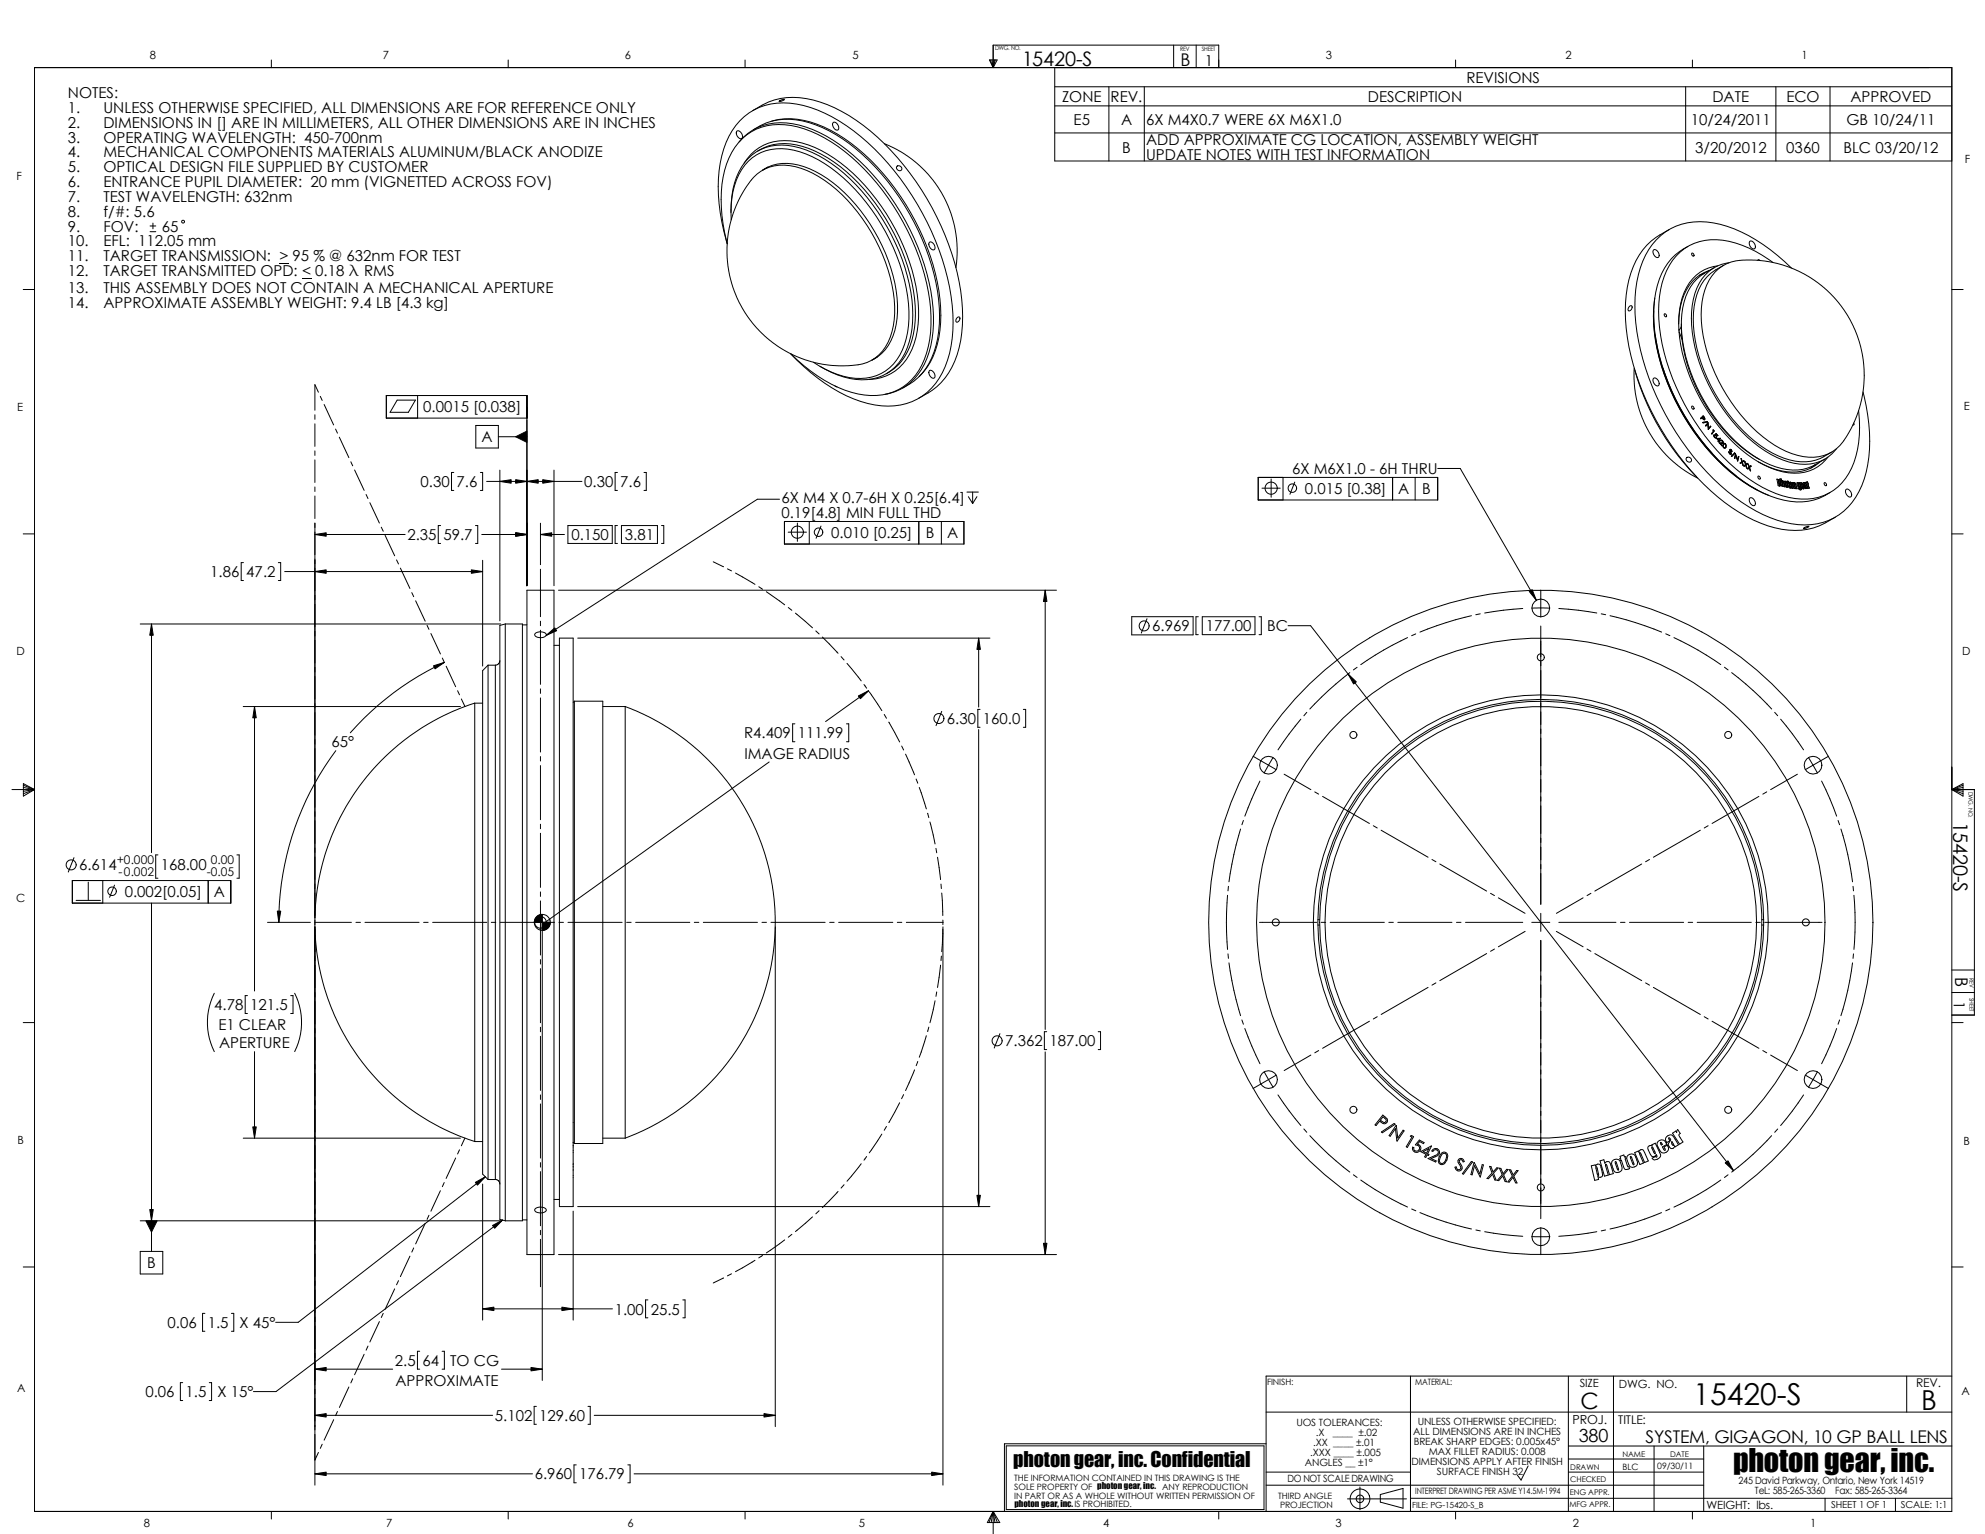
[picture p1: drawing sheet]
<svg xmlns="http://www.w3.org/2000/svg" width="559mm" height="432mm" viewBox="0 0 559 432" stroke-linecap="round" stroke-linejoin="round" font-family="sans-serif">
<g fill="none" stroke="#000" stroke-width=".28">
<path d="M9.7 19h539.8v406.5h-539.8zM76.4 16.9v2.2M143.1 16.9v2.2M209.7 16.9v2.2M278.5 16.9h2.2l-1.1 2.1zM278.7 16.9l.9 2.1M279.2 16.9l.4 2.1M279.6 19v-6.3h63.5v6.4M279.9 16.9l-.3 2.1M280.2 16.9l-.6 2.1M296.9 19v26.3h252.6M330.4 12.7v6.3"/>
<path d="M336.7 12.7v6.3M409.8 16.9v2.2M476.4 16.9v2.2M207.5 36.9a1.44 1.44 0 0 1 1.3 2.1 1.44 1.44 0 0 1-1.3-2.1zM208.1 39.9a15.7 15.7 0 0 1 16.9-4.7 45.3 45.3 0 0 1 22.4 15.9 67.5 67.5 0 0 1 15.3 35.5 27.1 27.1 0 0 1-4.3 18.8 14.4 14.4 0 0 1-9.3 5.6M211.9 31.2a19.9 19.9 0 0 1 19-2.5 53 53 0 0 1 23.6 17.9 73.7 73.7 0 0 1 16.4 40.2 29.3 29.3 0 0 1-4.9 19.6 19.4 19.4 0 0 1-7.4 5.7M212.1 36.5a17.9 17.9 0 0 1 17.4-1.4 51.1 51.1 0 0 1 22 18.2 65.3 65.3 0 0 1 12.9 33.5 25.9 25.9 0 0 1-4.8 18.3 16.6 16.6 0 0 1-5.5 4.2M217.2 34.1a21.9 21.9 0 0 1 16.6 2.6 61.4 61.4 0 0 1 25.1 27.9 53.8 53.8 0 0 1 5.7 28.4 20.6 20.6 0 0 1-5.9 13M219.3 28.5l1.5-.6-.2 .3a1.16 1.16 0 0 1-1.3 .3zM234.6 34.4a1.46 1.46 0 0 1 1.3 2.2 1.45 1.45 0 0 1-1.3-2.2zM296.9 24.4h252.6M296.9 37.4h252.6"/>
<path d="M296.9 29.8h252.6M312.2 24.4v20.9M322.1 24.4v20.9M474.5 24.4v20.9M499.9 24.4v20.9M515.2 24.4v20.9M205.8 59.7a21 21 0 0 1 4.9-15.1 13.9 13.9 0 0 1 14.5-3 40 40 0 0 1 19 14.1 56.1 56.1 0 0 1 12.8 32.9 19.3 19.3 0 0 1-6 15.6 15.2 15.2 0 0 1-15.2 1.4l-5-2.5M205.8 59.7v2.2M205.8 59.7a20.2 20.2 0 0 1 4.9-14.3 13.9 13.9 0 0 1 14.4-2.7 40 40 0 0 1 18.8 14.3 55.3 55.3 0 0 1 12 30.6 21.6 21.6 0 0 1-4.4 14.9 13.5 13.5 0 0 1-14.1 3.4 28 28 0 0 1-8.4-3.9M209.5 45.9a13.3 13.3 0 0 1 14.7-6 36.3 36.3 0 0 1 19.3 12.3 58.6 58.6 0 0 1 15.1 35 22.3 22.3 0 0 1-4.4 15.2 12.8 12.8 0 0 1-9.6 4.4M212.1 50a12.1 12.1 0 0 1 13.5-2.6 38.6 38.6 0 0 1 18.5 16.1 45.3 45.3 0 0 1 7.8 24.7 16 16 0 0 1-5.4 12.5 15.5 15.5 0 0 1-8.3 2.3l-3.9-.1-4.8-.8-4.9-1.6-4.2-2.1-3.9-2.8-3.5-3.3-2.7-3.4-2.2-3.8-1.7-4-1.2-4.6-.5-4.4 .2-5.5 .9-4.7 1.5-4.1 2-3.9zM213.3 42.5a14.8 14.8 0 0 1 12.6-1.3 41.8 41.8 0 0 1 20.5 16 55.4 55.4 0 0 1 11.3 31 20 20 0 0 1-4.9 14.6l-1.1 1-2.2 1.4"/>
<path d="M216.2 47l-1.5 .9a12.4 12.4 0 0 1 11.6-1 38.6 38.6 0 0 1 18.6 16.1 45.4 45.4 0 0 1 7.8 24.7 16 16 0 0 1-5.4 12.6l-1.8 1 1.5-.8M249 40.5l4.7 2.3 4.5 3.2 3.4 3.4 1.7 2.2 1.7 2.7 2.4 5 1.4 4.6 .7 5.9-.4 5.5M252.5 46.8a.76 .76 0 0 1 1.2 .1 .76 .76 0 0 1-.5 1.2l-.8-.6zM42.2 65.2h1.7M42.2 63.6h1.7M43.1 62.8v1.6M78.7 74.1h2.5M85 78.3h2.6M204.7 68.6a40.6 40.6 0 0 1-.2-22.4 15.4 15.4 0 0 1 18.2-10.9 39.2 39.2 0 0 1 20.6 12.3 67.9 67.9 0 0 1 18.7 39.3 27.4 27.4 0 0 1-4.3 18.7 15.3 15.3 0 0 1-16.2 5.3 40.1 40.1 0 0 1-18.9-11.3 48 48 0 0 0 21.7 14 17.8 17.8 0 0 0 17.9-4.3 26.7 26.7 0 0 0 6.1-18.6 69.9 69.9 0 0 0-13.1-38 60.9 60.9 0 0 0-23-20.8 22.9 22.9 0 0 0-18.5-1.7 18.7 18.7 0 0 0-10.5 13.6 47.6 47.6 0 0 0 1.5 24.8M261.7 68.1a1.44 1.44 0 0 1 1.3 2.2 1.44 1.44 0 0 1-1.3-2.2zM465.6 70.3a1.44 1.44 0 0 1 1.2 2.2 1.44 1.44 0 0 1-1.2-2.2zM469.9 64.6a19.7 19.7 0 0 0-11.4 14.2 51.5 51.5 0 0 0 3 29.1 74.7 74.7 0 0 0 26.1 35 30.9 30.9 0 0 0 19.5 6.3 20 20 0 0 0 9.6-3.6"/>
<path d="M475.2 69.3a17 17 0 0 0-9.1 13 48 48 0 0 0 4.4 27.5 61.7 61.7 0 0 0 22.4 27.1 23.2 23.2 0 0 0 17.7 3.9l1.5-.5 3.1-1.7M476.3 71.2a.51 .51 0 0 1 .5 .4 .51 .51 0 0 1-.1 .5l-.4-.3zM479.7 77l-1.3 .5M479.8 77a13.4 13.4 0 0 0-6.1 9.7 40 40 0 0 0 5.1 24.4 44.9 44.9 0 0 0 17.8 18.9 15.7 15.7 0 0 0 13.5 1.3l.8-.4M481.2 76.1a12.3 12.3 0 0 0-8.1 10l-.5 5.1M482.6 75.3l-2.8 1.7M482.8 76.6a11.8 11.8 0 0 1 8.8-3.4l5.2 .3 3.5 .6 3.4 1.1 4.3 2 4 2.6 3 2.6 2.7 2.9 2.5 3.6 2 3.9 1.4 4.1 .9 4.3 .3 4.4-.3 4.5-.8 3.9-1.6 4.5-1.8 3.6a11.6 11.6 0 0 1-14.2 6.1 34 34 0 0 1-17.4-13.1 47 47 0 0 1-9.8-26.5 17.4 17.4 0 0 1 3.9-12zM483.5 74.8a11.8 11.8 0 0 0-9.9 9 33 33 0 0 0 1.2 19.7 50.4 50.4 0 0 0 20.4 26.6 17.7 17.7 0 0 0 14.1 2.5 11 11 0 0 0 5.3-3.9M485.2 74.7a13.5 13.5 0 0 0-8.3 11.5 40.3 40.3 0 0 0 5.8 24.4 41.8 41.8 0 0 0 17.9 17.7 13.9 13.9 0 0 0 15-1M486.7 74a11.5 11.5 0 0 0-9.6 8.6 32.3 32.3 0 0 0 1.3 19.4 49.5 49.5 0 0 0 18.5 24.9 18.7 18.7 0 0 0 14.1 3.4 10.6 10.6 0 0 0 6-4M492.7 67.9a1.46 1.46 0 0 1 1.2 2.1 1.45 1.45 0 0 1-1.2-2.1zM494.9 73.3l.2-.2 .3 .2"/>
<path d="M499.1 73.9a28.5 28.5 0 0 0-17.5-6.4 14.4 14.4 0 0 0-13.1 10.4 37.2 37.2 0 0 0 0 21.4 65 65 0 0 0 23.9 35.6 25.6 25.6 0 0 0 18 5.4 14.6 14.6 0 0 0 11.5-10.2 32.7 32.7 0 0 0 1.3-14.5M504.3 75.5a47.3 47.3 0 0 0-20.1-12.4 17.8 17.8 0 0 0-17.9 4.4 26.4 26.4 0 0 0-6.1 18.5 69.6 69.6 0 0 0 13.2 38 61.6 61.6 0 0 0 22.9 20.9 24.5 24.5 0 0 0 16.9 2.1 17.6 17.6 0 0 0 11.6-12.2 44.5 44.5 0 0 0-.3-24.5M6.5 81.5h3.2M269.5 89.4l.4-.2a.81 .81 0 0 1 .2 1 .81 .81 0 0 1-.9 .5l-.1-.6zM458.7 86.3l.4-.3a.77 .77 0 0 1 .2 1 .77 .77 0 0 1-.9 .4l-.1-.4zM465.6 87.5a57.4 57.4 0 0 0 11.4 34.2 52 52 0 0 0 17.7 16.2M465.8 83.9a47.9 47.9 0 0 0 4.5 26.1 60.5 60.5 0 0 0 22.1 26.7l5.5 2.7M466 94.3a63.5 63.5 0 0 0 22.9 39.8M468.6 88.3a.43 .43 0 0 1 .5 .3 .43 .43 0 0 1-.3 .6l-.3-.5zM472.6 92.8l.1 .1M472.7 93.5l.8 2M472.7 92.9h-.1"/>
<path d="M473.3 92a47.2 47.2 0 0 0 21.3 36.9l.7 .4M473.3 91.2v.8M473.3 92l-.6 .9M549.5 81.5h3.1M88.6 108.3v7.2M88.6 116.8v1.2M88.6 119.3v6.3M88.6 108.3l1 2.1M90.2 111.6l.5 1.1M91.2 113.9l2.7 5.7M111.8 112.6h5.1l-1.9 3.5h-5.2zM117.6 111.3v6.4"/>
<path d="M133.9 119.8h6.4v6.3h-6.4zM148.3 117.7h-39.5v-6.4h39.5v53.6M235 108.6l.6 .3M261.7 104.3a1.44 1.44 0 0 1 1.3 2.1 1.44 1.44 0 0 1-1.3-2.1zM460.1 103.6v4.8l.8 4.7 1.4 4.5 2.1 4.3 2.4 3.6 3.5 3.9 3.1 2.5 4.5 2.7M460.2 104.1a70.6 70.6 0 0 0 17.4 30.1M465.6 106.4a1.44 1.44 0 0 1 1.2 2.2 1.44 1.44 0 0 1-1.2-2.2zM468.2 103.7a65.7 65.7 0 0 0 13.8 23.9M476.3 114.3a.51 .51 0 0 1 .5 .3 .51 .51 0 0 1-.1 .6l-.4-.3zM479.2 117.6l.4 .5h.3M479.2 117.6l-.4 .3M479.2 117.5l.2 .3"/>
<path d="M479.2 117.5h.1M479.4 117.8l.3 .2M479.4 117.8h.1M479.4 117.1l.2 .3M479.5 117.3l.3 .6-.4-.1M479.5 117.3l-.3 .2M479.6 117.4l.2 .3M479.7 117.3l.2 .4M479.7 117.3l-.2-.2-.8 .6 .1 .2M479.7 117.3l-.1 .1M479.8 117.7v.5M479.9 118.1l-.1 .1"/>
<path d="M479.9 117.7v.4M479.9 117.7h-.1M480.6 118.7l.1 .1M480.6 118.7l-1.3 .2M480.6 118.7h.1M480.7 118.8l-1.3 .3-.1-.2M480.7 119.3l.2 1.5M480.7 119.3l-.5 .6M480.8 119h.1M480.8 119l.1 1.6M480.8 119l-.7 .8 .1 .1M481.5 120l.1 .1"/>
<path d="M521.8 119.1l.1 .5h-.3M88.6 126.9v1.3M88.6 129.5v6.3M88.6 137.1v1.2M88.6 139.6v6.4M94.5 120.8l.5 1.1M95.5 123.1l2.7 5.7M98.8 130l.5 1.1M99.8 132.3l2.7 5.7M103.1 139.2l.5 1.1M127.7 133h-.6v5.1h.6M135.2 133h.7v5.1h-.7"/>
<path d="M137 135.5h26.8M140.3 122.9h8M140.7 135.5l3.2-.5v1zM140.7 132.3v42.5M145.2 135l3.1 .5-3.1 .5zM145.2 122.9l3.1-1.6v3.2zM148.3 135.5l3.2-.5v1zM152.8 135l3.2 .5-3.2 .5zM156 132.3v32.6M173.8 133h-.6v5.1h.6M181.3 133h.6v5.1h-.6M272.2 138.5h3.2"/>
<path d="M272.6 139.8l1.2 1.9M273.8 138.5v3.2M275 139.8l-1.2 1.9M354.2 134.4h50.5v6.3h-50.5zM355.3 137.4h5.1M357.8 134.8v5.2M361.2 134.4v6.3M364.5 135.7l-1.4 3.4M392 134.4v6.3M398.4 134.4v6.3M404.7 131.9h6.4l21.4 37.1M474.8 128.8a.75 .75 0 0 1 1.2 .2 .75 .75 0 0 1-.5 1.1l-.7-.4-.2-.5z"/>
<path d="M480.9 120.8v.1M481 120.5l-.1 .1M481.6 120.1l-.7 .8M481.6 120.1h.1M481.6 120.1l-.1-.1-.5 .5M482.2 121.1l.4 .2-.7 .9-.1-.2 .6-.7zM482.4 122.5l.1 .1M482.5 122.5a.62 .62 0 0 0 .7 .7M482.5 122.5l.1 .1M482.5 122.6l.2 .4M482.6 122.6l.1 .4M482.6 121.3l-.7 .9"/>
<path d="M482.6 122.6h-.1M482.7 123h.1M482.9 122.4l.1 .1M482.9 122.4l.2 .1M482.9 122.4h.1M483 122.5l.2 .8M483 122.5h.1M483.1 122.5l.1 .7M483.1 122.2l-.2 .2M483.1 122.2l.5 .4M483.2 123.3h-.2M483.2 123.2v.1"/>
<path d="M483.5 123.6l.3 .4M483.5 123.6h.6l-.3 .4M483.5 123.6h.1M483.6 122.6h.1M483.6 122.6l-.5-.6-.4 .3a.47 .47 0 0 1 .4 .4 .47 .47 0 0 1-.1 .5l-.3-.2M483.9 124.2l-.1 .2M483.9 124.2h.2M483.9 124.2l-.2 .2M483.9 124.1h.1M483.9 124.1l.2 .1M484.1 124.2h-.1M484.3 124.8l.5 .6"/>
<path d="M484.3 123.4h.1M484.3 124.8h-.1M484.3 123.4h-1l.5 .6v.4M484.3 123.4l-.4 .7M484.4 124l.5 .1M484.6 124l-.2 .1M484.6 124.7h.3M484.6 124.7h.1M484.6 124.7h-.6l.7 .8M484.8 125.4h.1M484.8 125.4l-.1 .1M484.9 124.1l.2 .7"/>
<path d="M484.9 124.1l-.3-.2-.2 .1 .1 .1a.36 .36 0 0 1 .4 .1 .36 .36 0 0 1-.1 .5h-.2M484.9 124.1l.2 .6M484.9 124.1h.1M484.9 124.7h.1M485.1 124.8l-.2 .1M485.1 124.7l-.8 .1M485.1 124.7v.1M485.2 125.2v.8M485.2 125.2h.1M485.2 125.2l.3-.3a.58 .58 0 0 1 .3 .6 .58 .58 0 0 1-.4 .5l-.1-.1M485.2 124.9h.5M485.2 126h.4"/>
<path d="M485.3 125.9l-.1 .1M485.4 125l-.2 .2M485.7 124.9l.2 .6-.1 .4M485.7 124.9l.2 .6v.4M485.7 124.9l-.2-.1a.74 .74 0 0 0-.5 .7 .74 .74 0 0 0 .4 .7l.5-.3M485.7 124.9h.1M485.8 125.9l-.2 .3M485.9 125.9h-.1M486.7 127.2h.1M486.7 127.2l.2 .5M486.8 127.2l.2 .4M486.8 127.2a.42 .42 0 0 0 .1 .5 .42 .42 0 0 0 .5 .1"/>
<path d="M486.9 127.7h.3M487 127.6l-.1 .1M487 126.6h.3M487.1 126.7v.2M487.1 126.9l.1 .3M487.1 126.9h.1M487.1 126.7h.1M487.1 126.6v.1M487.2 127.2l.1 .6M487.2 127.7h.1M487.2 127.2h.1M487.2 127.2l.2 .6"/>
<path d="M487.3 126.6l.3 .5M487.3 126.6h.1M487.3 126.6l.3 .5-.5-.4M487.3 126.6l-.2-.1a.77 .77 0 0 0 .2 1.1l-.2 .1-.1-.1M487.3 127.8l-.1 .1M487.3 127.8h.1M488.3 127.5l.1 .1M488.3 127.5l-.9 .9 .1 .1 .9-.9M488.5 127.7l.1 .1M488.5 127.7l-.1 1.4 .2-1M488.5 127.8h.1M488.6 127.8l.5 1.6 .3-.9 .1 .1"/>
<path d="M488.6 128.2l-.2 .8M488.6 128.1l.6 1.7 .3-1.2M488.6 128.1v.1M489.4 128.5l.1 .1M489.5 128.6l-.3 1.2M489.5 128.6h.1M490.1 129.1l.1 .1M490.2 129.2l.3 .7M490.2 129.2h.1M490.2 129.2l-.1-.1 .2 .9-.5 .3 .2 .1M490.4 130.2l-.4 .2M490.4 130.2l.3 .8"/>
<path d="M490.5 130.1l.2 .9M490.5 130.1h.1M490.9 129.8l-.4 .3M491 129.8l-.5 .3M491 129.8l-.5 .1M491 129.8h-.1M491.1 129.9l.1 .1M491.2 130l.2 .7M491.2 130l-.1-.1 .3 .9-.5 .3 .1 .2 .4-.4M491.2 130h.1M491.4 130.9v.1M491.4 130.7h.1"/>
<path d="M491.5 130.9l.3 .9M491.5 130.9l.3 .9-.4-.9M491.5 130.9h.1M492 130.5l-.6 .2M492 130.5l-.5 .4M492.2 130.7l.3 .7M492.2 130.7l-.1-.1 .3 .9-.5 .4 .2 .1 .3-.3M492.2 130.7h.1M492.4 131.7l-.4 .3M492.5 131.6l.3 .9M492.5 131.6h.1M492.5 131.6l.3 1-.4-.9"/>
<path d="M492.8 131.1l.1 .1M492.8 131.1l-.3 .3M492.9 131.2l-.4 .4M492.9 131.2h.1M495 134a.44 .44 0 0 1 .5 .3 .44 .44 0 0 1-.3 .6l-.3-.5zM495 130a17.2 17.2 0 0 0 13.6 2.3 10.2 10.2 0 0 0 3.7-2.3M500.2 134.9l.4 .1M500.6 135l-.4-.1 .4 1.8 .3 .1v-.3M500.6 135v.1M500.6 135h.1M500.6 135.1v.1M500.7 135.3v.2"/>
<path d="M500.7 135.4v-.1l.2 1.1M500.7 135.3h.1M500.7 135.4l.1 .7M500.7 135.4v.1M500.8 136.1l.1 .3M500.8 135l-.1 .1M500.8 135l.4 .6M500.8 136.1h.1M500.9 135l.3 .6M500.9 135l-.3 .1M500.9 135h-.1M500.9 136.4h.1"/>
<path d="M500.9 136.5h.1M501.1 134.8l.4 .1M501.2 135.6l.1 .7M501.2 135.6h.1M501.3 136.3l-.1 .4M501.3 136.3v.4l-.4-.2M501.3 136.3h.1M501.5 134.9l.1 .4M501.5 134.9h.1M501.5 134.9l-.4-.1 .4 2 .4 .1-.2-1.2M501.6 135.6v.1M501.6 135.7l.3 1.2"/>
<path d="M501.6 135.5v.1M501.6 135.3h.2M501.7 135.5v.2M501.7 135.5l.3 1.4 .4 .1-.2-1.1M501.7 135.7h-.1M501.8 135.3l.3 .6M501.8 135.3l.4 .6M501.8 135.3h-.2M501.8 135.3h.1M502.1 135.9h.1M502.1 135.9l.3 1.1M502.5 135.5l-.2 .1"/>
<path d="M502.5 135.5l.4 .3 .2 .4M502.6 135.5h-.2a1.06 1.06 0 0 0 .9 1.6l-.1-.5M502.6 135.5l.5 .7M502.6 135.5h-.1M502.6 135.8v.2M502.6 136l.2 .7M502.6 135.8l.3 1.1M502.8 136.7l.1 .2M502.9 136.9h.1M503.1 135.4l.4 .1M503.1 136.2l.1 .4M503.1 136.2h.1"/>
<path d="M503.2 135.7l.3 1.5 .5 .2M503.2 135.7h-.1M503.2 136.6l-.1 .6M503.2 136.6h.1M503.5 135.5v.3M503.5 135.5l-.4-.1 .1 .3M503.5 135.8h.1M503.6 136l.2 .9M503.6 135.8l.1 .2M503.6 135.8v.2M503.6 135.8h.1M503.8 136.9l.2 .2"/>
<path d="M503.8 136.9h.1M504 137.1v.3M504 137.1h.1M504 135.8h-.2M504 135.8l.4 .2 .2 .4M504 135.7h-.1a1.37 1.37 0 0 0 .8 1.8l.1-.7M504 135.7l.5 .3 .2 .4M504 135.7v.1M504.1 136.1v.2M504.1 136.3l.2 .7M504.1 136v.1M504.1 136v.2"/>
<path d="M504.1 136l.3 1.2M504.1 136.2v.1M504.3 137l.1 .2M504.3 137h.1M504.4 137.2h.1M504.5 137.2h-.1M504.6 136.4l.1 .4M504.7 136.4l.1 .4M504.7 136.4h-.1M504.7 136.8v.7M504.8 136.8h-.1M504.9 135.9l-.4-.1 .6 1.7h.3"/>
<path d="M504.9 135.9v.1M504.9 135.9h.1M504.9 136h.1M505 136.1l.1 .3M505.1 136.1v.3M505.1 136.1l.4 1.4 .4 .1-.4-1.2M505.1 136.4l.3 1.1M505.1 136.4h.1M505.1 135.9l.4 .5M505.1 135.9h-.1M505.1 135.8l.4 .6M505.1 135.8l-.2 .2"/>
<path d="M505.1 135.8v.1M505.5 136.4h.1M506 135.9l-.1 .1M506 135.9l.3 .2M506 135.9l-.1 .2 .3 1.1 .5 .1M506 135.9h.1M506.2 136.2v.2M506.2 136.4h.1M506.2 136.4l.2 .5M506.3 136.2v.2M506.3 136.2l.3 .9M506.3 136.2h-.1"/>
<path d="M506.3 137.5h.3M506.3 136h.3M506.3 136.4l.2 .5M506.4 136.9l.1 .2M506.5 136.9l.1 .2M506.5 136.9h-.1M506.6 136l.4 1.2M506.6 137.1h-.1M506.6 137.5l.1 .1M506.6 135.9l-.3 .2M506.6 135.9l.4 1.3M506.6 135.9v.1"/>
<path d="M506.7 137.3l-.1 .1M506.7 137.3h.1M506.7 137.3v.3M506.7 137.6h.1M507 135.9l-.2 .1M507 135.9h-.1a1.35 1.35 0 0 0 .9 1.7v-.6M507 135.9l.4 .2 .3 .4M507 137.2l.1 .5-.2 .2M507 137.2h.1M507 135.9h.1M507 137.2l.1 .6h-.6l-.2-.3h.3M507.1 136.2v.2"/>
<path d="M507.1 136.2l.2 .3M507.1 136.4l.2 .1M507.1 136.4h.1M507.3 136.8h.1M507.3 136.8l.1 .3M507.4 137.1l.2 .2M507.4 137.1v.1M507.5 137.3h.1M507.6 137.3h-.1M507.6 136.5l.1 .3M507.7 136.5v.3h-.4M507.7 136.5h-.1"/>
<path d="M507.8 136.9v.1M507.8 136.9h-.3l.1 .4M507.8 137l-.1 .6M507.8 135.8l-.1 .1M507.8 135.8l.5 .2 .2 .6M507.8 137h.1M507.9 135.8l.3 .1 .4 .7M507.9 135.8l-.3 .4 .1 .3h.3v-.2M507.9 135.8h-.1M507.9 136.1l.1 .2M507.9 136.1h.1M508 136.3v.2"/>
<path d="M508 136.3l-.1-.2 .2 .3a.57 .57 0 0 0-.2 .7 .57 .57 0 0 0 .6 .3M508 136.3h.1M508.3 136.7v.4M508.3 137.1l.1 .1M508.3 136.7v.3M508.3 136.7l.1 .5M508.3 137l.1 .2M508.3 137v.1M508.3 135.8l.7 1.7 .4-.1-.3-.7M508.4 137.2h.1M508.5 137.4v.1M508.5 136.6l.4 .9"/>
<path d="M508.5 136.6h.1M508.6 136.6l.3 .9-.4-.1M508.6 135.7l.1 .2M508.6 135.7l-.3 .1M508.7 135.7v.2M508.7 135.7l-.4 .1M508.7 135.7h-.1M508.8 135.7l.3 1M508.8 135.7l-.1 .2M508.8 135.7h.1M509 136.3l.1 .5M509.1 136.7v.1"/>
<path d="M510.9 130.9l-1.2 .9M513.6 135.9a.43 .43 0 0 1 .6 .3 .43 .43 0 0 1-.3 .5l-.4-.4zM513.7 129.2l-2.8 1.7M519.8 137.7a1.44 1.44 0 0 1 1.2 2.2 1.44 1.44 0 0 1-1.2-2.2zM6.5 150.3h3.2M68.5 158.4h-.6v5h.6M78.4 158.4h.6v5h-.6M88.6 150.5l3.2-.5v.9zM88.6 147.2v111.2M88.6 150.5h25.4M104.1 141.5l2.7 5.7M107.3 148.4l.6 1.1"/>
<path d="M108.4 150.7l2.7 5.7M111.6 157.6l.6 1.2M112.7 159.9l2.7 5.8M124 147.9h-.6v5.1h.6M133.9 147.9h.6v5.1h-.6M135.6 150.5h12.7M135.9 157.7v29.8M145.2 150l3.1 .5-3.1 .4zM152.1 150.5l3.2-.5v.9zM152.1 147.3v11.7M152.1 150.5h6.8M159.9 147.9h12.5v5.1h-12.5z"/>
<path d="M173.8 147.9h-.6v5.1h.6M174.9 147.9h10.2v5.1h-10.2zM186.2 147.9h.7v5.1h-.7M200.8 158.1l2.9 1.4M219.5 140.5h-6.3l-59.4 38.4M220.8 146.8h50.6v6.3h-50.6zM221.9 149.8h5.1M224.5 147.2v5.2M227.8 146.8v6.3M231.1 148.1l-1.4 3.4M258.7 146.8v6.3M265 146.8v6.3"/>
<path d="M492.7 140.1a1.46 1.46 0 0 1 1.2 2.2 1.45 1.45 0 0 1-1.2-2.2zM507.7 148.7l.3-.2a.84 .84 0 0 1 1.2-.2l-.9 .4zM549.5 150.3h3.1M39.5 175.6h101.5M42.7 175.6l.4 3.2h-.9zM42.7 175.6v64.4M80.1 160.9h55.8M88.6 160.9l3.2-.5v1zM115.9 166.8l.6 1.2M117 169.1l2.7 5.8M120.2 176l.6 1.2M121.3 178.3l2.7 5.8"/>
<path d="M132.7 160.4l3.2 .5-3.2 .5zM142.2 175.6h4.9v168h-4.9M142.2 175.6l-1.5 .4v167.2l1.5 .4M142.2 175.6v168M147.1 175.9h1.2M148.3 166.1h7.7v187h-7.7zM150.6 178.4a2.4 2.4 0 0 1 3.2 .1 1.4 1.4 0 0 1-2 1 .98 .98 0 0 1-1.2-1.1zM152.1 160.2v13.4M152.1 174.9v1.2M152.1 177.4v15.2M153.8 178.9l2.4-2.2 .5 .8zM157.2 166.1h140.2"/>
<path d="M157.5 179.6h3.9v160h-3.9zM162.6 179.6h116.1M204.8 160.1l1.1 .6M207.1 161.3l5.4 3.2M213.6 165.2l1.1 .7M215.7 166.6l5.2 3.6M221.9 171l1 .8M223.9 172.6l4.8 4.1M229.7 177.6l.9 .9M231.5 179.3l4.4 4.6M275.5 179.6l.5 3.2h-1zM275.5 179.6v19.4"/>
<path d="M294.2 166.1l.5 3.2h-1zM294.2 166.1v123.7M318.6 173.6h17.3v5.1h-17.3zM322.9 174.2l-1.6 4M337.3 173.6h-.6v5h.6M338.5 173.6h14.8v5h-14.8zM354.4 173.6h.7v5h-.7M362.6 176.1h6.4l119 153.4M385.6 179.5h.1M396.2 179.5l-6.7 3.5-6.4 4.1M398.5 178.4l-1.1 .5M414.2 173.3l-7.1 2-7.4 2.6"/>
<path d="M416.7 172.8l-1.2 .2M428.7 171.3l-5.5 .5-5.2 .8M430.5 166.5l.8-.5 1.2 3zM431.2 171.2h5.1M433.7 166.1v7.6M433.7 176.2v78.4M438.8 171.3l5.5 .5 5.2 .8M450.8 172.8l1.2 .2M453.2 173.3l7.2 2 7.4 2.6M468.9 178.4l1.2 .5M471.2 179.5l6.8 3.5 6.4 4.1M479.1 177.8h.1"/>
<path d="M68.5 198.9h61.1M71.6 198.9l.5 3.2h-.9zM71.6 198.9v80.1M122 187.4l3.1-.9-2.6 1.8zM124.5 185.2l.6 1.2M125.1 186.5a80.5 80.5 0 0 0-26.5 19.8M125.6 187.5l2.7 5.8M128.8 194.4l.5 1.2M129.9 196.7l1 2.2M133.6 197.9a64.8 64.8 0 0 0-45 61.7 64.8 64.8 0 0 0 45 61.7M133.6 197.9h2.3M133.6 197.9v123.4"/>
<path d="M137.4 187.2l-1.5 1.6v141.7l1.5 1.5M137.4 187.2h2M137.4 187.2v144.8M139.4 187.2v144.8M140.7 186l-.3 .8-1 .4M152.1 193.9v1.3M152.1 196.4v15.3M156 181.7h1.5M161.7 197.4l-.3 .3M161.7 197.4h8v124.5h-8M161.7 197.4v124.5M169.7 198.9h6.3v121.5"/>
<path d="M176 198.9a64.8 64.8 0 0 1 42.2 60.7 64.8 64.8 0 0 1-42.2 60.8M236.8 184.8l.8 1M238.4 186.7l4 5M241.6 195.9l2.9-1.5-2.3 2.3zM243.2 192.7l.8 1M244.5 194.4l-12.1 8.7M244.7 194.7l3.5 5.3M275.9 199.7h-.6v5h.6M288.1 199.7h.6v5h-.6M379.5 189.7l2.3 2.2-.7 .6zM380 189.3l-6 5.1-5.3 5.2M382 187.8l-1 .8"/>
<path d="M485.5 187.8l1 .8M487.5 189.3l6 5.1 5.2 5.2M94.5 211.3a80.8 80.8 0 0 0-16 48.3M152.1 213v1.2M152.1 215.5v15.2M216.5 214.5l-63 45.1M223.8 203.8h-.7v5h.7M238.3 203.8h.6v5h-.6M248.9 201.1l.7 1.1M250.2 203.3l3.1 5.6M253.8 210l.6 1.1M254.9 212.3l2.5 5.8"/>
<path d="M257.9 219.3l.5 1.2M265.1 200.2l-1.6 4.1M275.5 205.4v134.2M352.7 212.9l6.6 3.8M354.7 219.9l-2.3 5-2 4.8M358.4 213.2l-2.5 4.4M361.5 217.9l7.5 4.4M366.2 202.4l-3.3 4.2-3.1 4.5M367.9 200.5l-.9 1M499.6 200.5l.8 1M501.3 202.4l3.3 4.2 3.1 4.5M506 217.9l-7.5 4.4"/>
<path d="M509.1 213.2l1.3 2.2M510.4 215.4l1.2 2.2M510.4 215.4l-2.2 1.3M512.8 219.9l2.3 5 1.9 4.8M514.7 212.9l-4.3 2.5M3.4 222.3h6.3M6.6 221.7l3.1 .6M6.6 220.6l3.1 1.7-3.1 1.8zM6.6 221l3.1 1.3M9.7 222.3l-3.1 .4M9.7 222.3l-3.1 1.1M152.1 232v1.3"/>
<path d="M152.1 234.5v15.3M258.8 221.7l2 6M261.1 228.9l.4 1.2M261.8 231.4l1.4 6.2M263.5 238.8l.2 1.3M349.2 233.4l-1.9 7.1-1.3 7.7M350 231l-.4 1.2M370.1 222.9l1.1 .6M372.3 224.2l13.2 7.6M386.6 232.4l1.1 .7M388.8 233.7l13.2 7.6M478.7 233.7l-13.2 7.6"/>
<path d="M480.9 232.4l-1.1 .7M495.2 224.2l-13.2 7.6M497.4 222.9l-1.1 .6M517.4 231l.5 1.2M518.2 233.4l2 7.1 1.3 7.7M549.5 222.3h6.3v63.4h-6.3M549.5 222.3l3.1-1.7v3.5zM549.5 222.3l3.1 .4M549.5 222.3l3.1 1.1M552.6 221l-3.1 1.3M552.6 221.7l-3.1 .6M20.4 247.9h44.6v6.3h-44.6z"/>
<path d="M20.8 241.4l-1.6 4.1M21.4 253.5h6.9M24.8 248.3v5.2M28.9 247.9v6.3M32.2 249.2l-1.3 3.4M42.7 254.2v98.1M44.5 240.6h-.7v6.6h.7M58.6 247.9v6.3M66.7 240.6h.6v6.6h-.6M75.3 259.6h12.1M78.1 256.5h.9l-.5 3.1zM88.6 259.6h10.3"/>
<path d="M88.6 259v1.3M100.2 259.6h1.3M102.7 259.6h15.3M119.3 259.6h1.2M121.8 259.6h15.2M138.3 259.6h1.3M140.8 259.6h15.3M150.9 258.2l.8-.6 1-.2v2.2h-2.3zM152.1 251.1v1.2M152.1 253.6v15.2M152.7 259.6h2.2l-.3 1.2-.9 .9-1 .2zM152.7 257.4v131.2"/>
<path d="M157.4 259.6h1.2M159.9 259.6h15.2M176.4 259.6h1.3M178.9 259.6h15.3M195.5 259.6h1.2M198 259.6h15.2M214.5 259.6h1.3M217 259.6h15.3M233.6 259.6h1.2M236.1 259.6h15.2M252.6 259.6h1.3M255.1 259.6h10.3"/>
<path d="M263.9 241.3l.9 6.3M264.9 248.9l.1 1.2M265.1 251.4l.3 6.3M265.4 259v.6M265.4 259.6v.7M345.6 252l-.4 7.6 .4 7.7M345.8 249.5l-.1 1.3M354.6 259.6h16M371 258.9h.5M371.9 259.6h1.3M374.5 259.6h15.2M391 259.6h1.2"/>
<path d="M393.5 259.6h15.2M403.1 241.9l1.1 .7M405.3 243.2l13.2 7.6M410 259.6h1.3M412.6 259.6h16.1M419.6 251.5l1.1 .6M421.8 252.7l7.5 4.4M431.2 259.6h5.1M433.7 257.1v5.1M438.8 259.6h16.1M445.7 252.7l-7.6 4.4M447.9 251.5l-1.1 .6"/>
<path d="M456.2 259.6h1.3M458.7 259.6h15.3M462.2 243.2l-13.2 7.6M464.4 241.9l-1.1 .7M475.2 259.6h1.3M477.8 259.6h15.2M494.3 259.6h1.3M496 258.9h.5M496.8 259.6h16.1M521.7 249.5l.1 1.3M521.9 252l.3 7.6-.3 7.7M60.3 279.6a18.4 18.4 0 0 0 0 16.4"/>
<path d="M83 279.6a18.4 18.4 0 0 1 0 16.4M88.6 260.9v157.1M152.1 270.1v1.3M152.1 272.6v15.3M218.2 260.9v140.7M263.7 279.2l-.2 1.3M264.8 271.7l-.9 6.3M265 269.1l-.1 1.3M265.4 261.5l-.3 6.4M265.4 260.9v157.1M345.7 268.5l.1 1.3M346 271l1.3 7.7 1.9 7.2"/>
<path d="M371 260.4h.5M402 277.9l-13.2 7.7M404.2 276.7l-1.1 .6M418.5 268.4l-13.2 7.6M420.7 267.1l-1.1 .7M429.3 262.2l-7.5 4.3M433.7 264.7v78.3M438.1 262.2l7.6 4.3M446.8 267.1l1.1 .7M449 268.4l13.2 7.6M463.3 276.7l1.1 .6M465.5 277.9l13.2 7.7"/>
<path d="M496 260.4h.5M521.5 271l-1.3 7.7-2 7.2M521.8 268.5l-.1 1.3M549.5 279.4h6.3M549.5 273.1h6.3M6.5 287.8h3.2M69.7 280.2h-.7v5.1h.7M71.6 296v24.4M81.8 280.2h.7v5.1h-.7M152.1 289.2v1.2M152.1 291.7v15.2M258.4 298.8l-.5 1.2"/>
<path d="M260.8 291.6l-2 6M261.5 289.1l-.4 1.2M263.2 281.7l-1.4 6.2M281.5 291l-1.6 4M294.2 296.1v57M294.7 290.4h-.7v5h.7M309.2 290.4h.6v5h-.6M349.6 287.1l.4 1.2M350.4 289.5l2 4.9 2.3 5M369 297l-7.5 4.4M371.2 295.7l-1.1 .7M385.5 287.5l-13.2 7.6"/>
<path d="M387.7 286.2l-1.1 .6M479.8 286.2l1.1 .6M482 287.5l13.2 7.6M496.3 295.7l1.1 .7M498.5 297l7.5 4.4M517 289.5l-1.9 4.9-2.3 5M517.9 287.1l-.5 1.2M549.5 287.8h3.1M71.2 317.2h.9l-.5 3.2zM152.1 308.2v1.3M152.1 310.7v15.3M161.4 316h.1"/>
<path d="M248.2 319.2l-3.5 5.3M249.6 317.1l-.7 1.1M253.3 310.4l-3.1 5.6M254.4 308.1l-.6 1.2M257.4 301.2l-2.5 5.8M355.9 301.7l2.5 4.4M359.3 302.6l-6.6 3.8M359.8 308.2l3.1 4.5 3.3 4.1M367 317.8l.9 .9M368.7 319.7l5.3 5.2 6 5M388.9 318.6l3.5-2.3 .3 .2-3.6 2.4zM389.3 313.9l.5 .4a1.01 1.01 0 0 1 .8 1.1 1.01 1.01 0 0 1-1 .9l-1.2-.7-1 1.2-.3-.2z"/>
<path d="M389.3 314.4l.9 .7v.5l-.3 .3-.3 .1-1-.7zM393 316.8l.5 3.5 1.5-2.2 .3 .2-2 2.9-.5-3.5-1.5 2.2-.2-.2zM397 319.8l.4-.2 .6 .4-1.8 3-.3-.2 1.6-2.7zM469.2 320a1.32 1.32 0 0 1 1.6-.4l1.7 2.6-.9 .6-.2-.3a.77 .77 0 0 1-1.1 .8l-.5-.7a1.25 1.25 0 0 1 .5-1.7l-.3-.5-.2-.1 .3 .8-.9 .5a1.16 1.16 0 0 1 0-1.6zM470.8 319l1-.6 .2 .4 .3-.9 .7 1.1-.4 .6 1.2 1.9-1 .6zM498.7 319.7l-5.2 5.2-6 5M500.4 317.8l-.8 .9M507.7 308.2l-3.1 4.5-3.3 4.1M508.2 302.6l6.5 3.8M511.6 301.7l-2.5 4.4M68.5 320.4h61.1M124 335.2l-2.7 5.7"/>
<path d="M125.1 332.9l-.6 1.1M128.3 326l-2.7 5.7M129.3 323.7l-.5 1.1M130.9 320.4l-1 2.1M133.6 321.3h2.3M133.8 332.8l2.8-1.5-2.2 2.3zM135.9 333.3v38.3M136.6 331.3l-52.7 40.9h-6.3M137.4 332h2M139.4 332l1 .4 .3 .9M152.1 327.3v1.2M152.1 329.8v15.2"/>
<path d="M156 337.6h1.5M161.4 327.5h.1M161.4 329.3h.1M161.4 328.4h.1M161.4 330.9h.1M161.4 331.4h.1M161.4 327.7h.1M161.4 329.4h.1M161.4 327.9h.1M161.4 324.4h.1M161.4 322.4h.1M161.4 322.9h.1"/>
<path d="M161.4 321.6h.1M161.4 323.8h.1M161.4 322.5h.1M161.4 321.5l.3 .4M162.6 339.6h116.1M169.7 320.4h6.3M235.9 335.4l-4.4 4.5M237.6 333.5l-.8 .9M242.4 327.6l-4 4.9M244 325.5l-.8 1.1M275 336.5h1l-.5 3.1zM381 330.7l1 .7"/>
<path d="M383.1 332.2l6.4 4.1 6.7 3.5M399.6 320.9l1.3 .7-.2 .3-1.1-.6-.6 .8a1.16 1.16 0 0 1 .9 1.4 1.16 1.16 0 0 1-1.4 .8 1.16 1.16 0 0 1-.8-1.4l.3 .2a.85 .85 0 0 0 .8 .9 .85 .85 0 0 0 .9-.8 .85 .85 0 0 0-.9-.9h-.4zM399.9 324.2l3.1-1.6-1.1 2.2 .4 .2-.2 .3-.4-.2-.3 .7-.3-.2 .3-.7zM400.7 324.2l1.5-.9-.6 1.3zM403.4 323.6a1.1 1.1 0 0 1 1.7 .1 1.1 1.1 0 0 1-.5 1.7l-1.8 .7 1.5 .7-.1 .3-2.2-1 1.8-.7a1.23 1.23 0 0 0 1.1-1.1 .8 .8 0 0 0-.7-.7 .8 .8 0 0 0-.8 .5l-.3-.1zM405.8 324.6a1.06 1.06 0 0 1 1.1-.2 1.06 1.06 0 0 1 .7 .9l-.3 1.2-.6 1.1a1.07 1.07 0 0 1-1.2 .2 1.07 1.07 0 0 1-.6-1l.2-1.2zM405.9 324.9l.4-.2 .7 .1a1.81 1.81 0 0 1-1.3 2.7l-.4-.3-.1-.5zM410.7 326.3a.94 .94 0 0 1 .9-.2 .94 .94 0 0 1 .6 .8l-.3 .2-.2-.4a.49 .49 0 0 0-.7-.2 .49 .49 0 0 0-.1 .7l.2 .3a1.39 1.39 0 0 1 .3 1.9 1.08 1.08 0 0 1-1.2 .1 1.08 1.08 0 0 1-.6-1h.3l.2 .5a.6 .6 0 0 0 .8 .3 .6 .6 0 0 0 .3-.8l-.6-1a.91 .91 0 0 1 .1-1.2zM414.2 327l.3 .1-2.5 3.4-.3-.1zM415 327.2l1.6 3.2 .7-2.6 .3 .1-.9 3.4-1.6-3.2-.7 2.6-.3-.1zM419.3 328.3l.4 .1 .6 1.5 1.1-1.2 .4 .1-1.4 1.4 .8 2-.4-.1-.6-1.6-1.2 1.3-.4-.1 1.4-1.5zM422.1 328.8l.4 .1 .6 1.5 1.1-1.3 .4 .1-1.3 1.5 .8 2-.4-.1-.7-1.6-1.1 1.3h-.4l1.4-1.6z"/>
<path d="M424.9 329.3h.4l.7 1.5 1-1.3h.4l-1.3 1.6 1 1.9h-.4l-.8-1.6-1 1.3h-.4l1.2-1.7zM448 328.2l1.1-.3v.3a.81 .81 0 0 1 1.3-.3l.7 2.2v.8l-.1 .3a.84 .84 0 0 1-1.2 0l.2 .8-1.1 .3zM449.3 328.5h.2l.1 .4 .3 2-.3-.5zM450.4 326.8l1.1-.3 .3 .9a.89 .89 0 0 1 1-.4 .89 .89 0 0 1 .7 .9l.7 2.4-1.1 .4-.7-2.5-.3-.5-.2 .3 .9 2.8-1.1 .3zM454.1 326.6a1.29 1.29 0 0 1 2.1 .7 1.94 1.94 0 0 1 0 2.4 1.26 1.26 0 0 1-2.1-.7 1.83 1.83 0 0 1 0-2.4zM454.7 327l.3 .1 .6 2.2-.2-.1zM456.1 325.5l1-.4 .2 .6 .3-.1 .2 .5-.3 .1 .6 1.9 .2 .3h.3l.2 .6-.5 .1a.85 .85 0 0 1-.9 0 .85 .85 0 0 1-.4-.8l-.6-1.7h-.2l-.2-.5 .2-.1zM458.3 325.2a1.29 1.29 0 0 1 2.2 .5 1.97 1.97 0 0 1 .1 2.5 1.27 1.27 0 0 1-2.2-.6 1.83 1.83 0 0 1-.1-2.4zM459 325.6l.2-.1 .1 .4 .6 2-.3-.4zM460.2 324.4l1-.4 .1 .3a.81 .81 0 0 1 1.3-.6l1.4 3.1-1 .4-1-2.3-.4-.4v.3l1.1 2.6-1.1 .4zM464 322.7l.7-.3 .4 .1-.1-.3 1-.4 1.5 3.3a1.55 1.55 0 0 1-2.2 1.2l-.2-.3 1-.5 .3 .1-.1-.6a.9 .9 0 0 1-1.3 .5 3.1 3.1 0 0 1-1-2.8zM465 322.9l.3 .1 .7 1.5-.1 .2-.2-.1z"/>
<path d="M466.8 321.3a1.44 1.44 0 0 1 1.5-.4 1.44 1.44 0 0 1 1 1.2l-1.3 .7 .5 1 .3-.2-.4-.7 1-.6a1.31 1.31 0 0 1-.3 2 1.31 1.31 0 0 1-1.9-.6l-.7-1.4zM467.4 321.6h.2l.4 .6-.3 .1zM470.7 321.3l.4 1.1h-.2l-.3-.6zM481.9 339.8h.1M484.4 332.2l-6.4 4.1-6.8 3.5M485.7 327.3l.8-.5 1.5 2.7zM486.5 330.7l-1 .7M6.5 356.6h3.2M39.5 343.6h101.5M39.5 352.3h6.3v6.3h-6.3zM41.1 343.6h3.1l-1.5 3.2zM42.2 340.5h.9l-.4 3.1z"/>
<path d="M115.4 353.6l-2.7 5.7M116.5 351.3l-.6 1.1M119.7 344.4l-2.7 5.7M120.8 342.1l-.6 1.1M138.7 345l2.8-1.6-2.2 2.3zM141.5 343.4l-63.8 48.3h-6.3M147.1 343.4h1.2M150.6 340.3a2.33 2.33 0 0 1 3.2 .1 1.41 1.41 0 0 1-2 1 .96 .96 0 0 1-1.2-1.1zM152.1 346.3v1.3M152.1 348.8v13.4M157.2 353.1h140.2M161.4 340.9v30.7"/>
<path d="M203.7 359.7l-2.9 1.4M205.9 358.6l-1.1 .5M212.5 354.8l-5.4 3.1M214.7 353.4l-1.1 .7M220.9 349l-5.2 3.7M222.9 347.5l-1 .8M228.7 342.5l-4.8 4.2M230.6 340.8l-.9 .9M293.7 350h1l-.5 3.1zM388.4 341.4h.1M397.4 340.3l1.2 .5M399.7 341.3l7.4 2.7 7.1 1.9"/>
<path d="M415.5 346.2l1.2 .3M418 346.7l5.2 .8 5.5 .5M431.2 348.1h5.1M433.7 345.6v7.6M449.5 346.7l-5.2 .8-5.5 .5M452 346.2l-1.2 .3M467.7 341.3l-7.3 2.7-7.2 1.9M470.1 340.3l-1.2 .5M549.5 356.6h3.1M57.7 369.7h-.7v5h.7M65.2 369.7h.6v5h-.6M103.6 378.9l-.5 1.2"/>
<path d="M106.8 372l-2.7 5.8M107.9 369.7l-.6 1.2M111.1 362.8l-2.7 5.8M112.2 360.5l-.6 1.2M135.9 368.4l3.1-.5v1zM135.9 368.4h36.5M158.2 367.9l3.2 .5-3.2 .5zM182.4 365.9h-.7v5h.7M192.2 365.9h.6v5h-.6M51.4 389.2h-.6v5h.6M58.9 389.2h.7v5h-.7M88.6 398.4l3.2-.5v1z"/>
<path d="M88.6 385.4l3.2-.5v1zM88.6 398.4h50.1M88.6 385.4h21.9M93.9 399.6l-2.7 5.8M95 397.3l-.5 1.2M98.2 390.4l-2.7 5.8M99.3 388.1l-.5 1.2M102.5 381.2l-2.7 5.8M118.2 380.4h-.7v5h.7M124.5 380.4h.6v5h-.6M141.2 385.4h11.5M149.5 384.9l3.2 .5-3.2 .5z"/>
<path d="M151 395.9h-.6v5h.6M165.5 395.9h.7v5h-.7M167.3 398.4h50.9M215.1 397.9l3.1 .5-3.1 .5zM356.4 397.5h193.1M397.1 387.4v38.1M441.5 387.4v38.1M454.2 387.4v38.1M536.8 387.4v10.1M549.5 387.4h-193.1v38.1M88.6 414.9l3.2-.5v1zM88.6 414.9h61.3"/>
<path d="M89.6 408.8l-1 2.2M90.7 406.5l-.5 1.2M162.2 412.3h-.6v5.1h.6M176.7 412.3h.7v5.1h-.7M178.5 414.9h86.9M262.3 414.4l3.1 .5-3.1 .5zM283.3 407h72.5v17.9h-72.5zM356.4 406.4h-73.6v19.1M356.4 414.4h40.7M356.4 418.1h123.2M382.8 418.6v6.4M430.2 412.6l-2 4-1.1-1.4"/>
<path d="M441.5 414.4h38.1M441.5 410.7h38.1M441.5 407h108M465.6 407v18.5M479.6 407v18.5M76.4 425.5v2.1M143.1 425.5v2.1M209.7 425.5v2.1M279.6 425.5v6.3M279.6 425.5l.5 3.1M279.6 425.5l1.2 3.1M279.6 425.5l-.6 3.1"/>
<path d="M279.6 425.5l-1.2 3.1M279.6 425.5l1.9 3.1h-3.6zM343.1 425.5v2.1M379.3 421.9h16.6M388.6 420.7l6.4-1.7v5.5l-6.4-1.7zM397.1 421.7h152.4M409.8 425.5v2.1M476.4 425.5v2.1M513.8 421.7v3.8M533.6 421.7v3.8"/>
<circle cx="51.5" cy="62.4" r=".4"/>
<circle cx="357.8" cy="137.4" r="1.71"/>
<circle cx="363.8" cy="137.4" r="1.21"/>
<circle cx="224.5" cy="149.8" r="1.72"/>
<circle cx="230.4" cy="149.8" r="1.2"/>
<circle cx="322.1" cy="176.2" r="1.41"/>
<circle cx="433.7" cy="171.1" r="2.5"/>
<circle cx="433.7" cy="185" r=".99"/>
<circle cx="264.3" cy="202.3" r="1.41"/>
<circle cx="357.1" cy="215.4" r="2.49"/>
<circle cx="381" cy="206.9" r="1"/>
<circle cx="486.5" cy="206.9" r="1"/>
<circle cx="510.4" cy="215.4" r="2.49"/>
<circle cx="20" cy="243.4" r="1.41"/>
<circle cx="31.5" cy="250.9" r="1.2"/>
<circle cx="152.1" cy="259.6" r="1.65"/>
<circle cx="152.7" cy="259.6" r="2.25"/>
<circle cx="359.1" cy="259.6" r=".99"/>
<circle cx="433.7" cy="259.6" r="62.2"/>
<circle cx="433.7" cy="259.6" r="60.7"/>
<circle cx="433.7" cy="259.6" r="80"/>
<circle cx="433.8" cy="259.6" r="62.8"/>
<circle cx="433.8" cy="259.6" r="64"/>
<circle cx="433.8" cy="259.6" r="93.5"/>
<circle cx="508.4" cy="259.6" r=".99"/>
<circle cx="280.7" cy="293" r="1.41"/>
<circle cx="357.1" cy="303.9" r="2.49"/>
<circle cx="381" cy="312.4" r=".99"/>
<circle cx="486.5" cy="312.4" r=".99"/>
<circle cx="510.4" cy="303.9" r="2.49"/>
<circle cx="433.7" cy="334.2" r=".99"/>
<circle cx="433.7" cy="348.1" r="2.5"/>
<circle cx="382.8" cy="421.9" r="2.78"/>
<circle cx="382.9" cy="421.9" r="1.07"/>
</g>
<g fill="#000">
<path d="M140.7 135.5l3.2-.5v1zM148.3 135.5l3.2-.5v1zM145.2 135l3.1 .5-3.1 .5zM145.2 122.9l3.1-1.6v3.2zM152.8 135l3.2 .5-3.2 .5zM88.6 150.5l3.2-.5v.9zM145.2 150l3.1 .5-3.1 .4zM152.1 150.5l3.2-.5v.9zM42.7 175.6l.4 3.2h-.9zM88.6 160.9l3.2-.5v1zM132.7 160.4l3.2 .5-3.2 .5zM153.8 178.9l2.4-2.2 .5 .8z"/>
<path d="M275.5 179.6l.5 3.2h-1zM294.2 166.1l.5 3.2h-1zM430.5 166.5l.8-.5 1.2 3zM71.6 198.9l.5 3.2h-.9zM122 187.4l3.1-.9-2.6 1.8zM241.6 195.9l2.9-1.5-2.3 2.3zM379.5 189.7l2.3 2.2-.7 .6zM78.1 256.5h.9l-.5 3.1zM71.2 317.2h.9l-.5 3.2zM133.8 332.8l2.8-1.5-2.2 2.3zM275 336.5h1l-.5 3.1zM485.7 327.3l.8-.5 1.5 2.7z"/>
<path d="M41.1 343.6h3.1l-1.5 3.2zM42.2 340.5h.9l-.4 3.1zM138.7 345l2.8-1.6-2.2 2.3zM293.7 350h1l-.5 3.1zM135.9 368.4l3.1-.5v1zM158.2 367.9l3.2 .5-3.2 .5zM88.6 398.4l3.2-.5v1zM88.6 385.4l3.2-.5v1zM149.5 384.9l3.2 .5-3.2 .5zM215.1 397.9l3.1 .5-3.1 .5zM88.6 414.9l3.2-.5v1zM262.3 414.4l3.1 .5-3.1 .5z"/>
<path d="M150.9 258.2l.8-.6 1-.2v2.2h-2.3z" fill-rule="evenodd"/>
<path d="M152.7 259.6h2.2l-.3 1.2-.9 .9-1 .2z" fill-rule="evenodd"/>
</g>
<g font-size="8.5">
<text x="476.7" y="395.6">15420-S</text>
<text x="487.9" y="414.4">photon gear, inc.</text>
</g>
<text font-size="7.7" x="540.8" y="397">B</text>
<text font-size="6.3" x="444.9" y="396.5">C</text>
<g font-size="5.6">
<text x="287.7" y="18.7">15420-S</text>
<text x="549.9" y="231.3" transform="rotate(90 549.9 231.3)">15420-S</text>
<text x="285.3" y="412.9">photon gear, inc. Confidential</text>
</g>
<text font-size="5.1" x="444.4" y="406">380</text>
<g font-size="4.9">
<text x="332.3" y="18.7">B</text>
<text x="550.4" y="275.1" transform="rotate(90 550.4 275.1)">B</text>
<text x="463.2" y="406.1">SYSTEM, GIGAGON, 10 GP BALL LENS</text>
</g>
<g font-size="4.2">
<text x="339.2" y="18.5">1</text>
<text x="412.8" y="23.3">REVISIONS</text>
<text x="19.1" y="27.6">NOTES:</text>
<text x="299" y="28.7">ZONE REV.</text>
<text x="385.1" y="28.7">DESCRIPTION</text>
<text x="482.1" y="28.7">DATE</text>
<text x="502.9" y="28.7">ECO</text>
<text x="520.9" y="28.7">APPROVED</text>
<text x="19.1" y="31.8">1.</text>
<text x="19.1" y="36">2.</text>
<text x="29.1" y="36">DIMENSIONS IN [] ARE IN MILLIMETERS, ALL OTHER DIMENSIONS ARE IN INCHES</text>
<text x="29.1" y="31.8">UNLESS OTHERWISE SPECIFIED, ALL DIMENSIONS ARE FOR REFERENCE ONLY</text>
<text x="302.2" y="35.2">E5</text>
<text x="315.6" y="35.2">A</text>
<text x="322.6" y="35.2">6X M4X0.7 WERE 6X M6X1.0</text>
<text x="476" y="35.2">10/24/2011</text>
<text x="519.8" y="35.2">GB 10/24/11</text>
<text x="19.1" y="40.1">3.</text>
<text x="29.1" y="40.1">OPERATING WAVELENGTH: 450-700nm</text>
<text x="322.6" y="40.9">ADD APPROXIMATE CG LOCATION, ASSEMBLY WEIGHT</text>
<text x="19.1" y="44.3">4.</text>
<text x="29.1" y="44.3">MECHANICAL COMPONENTS MATERIALS ALUMINUM/BLACK ANODIZE</text>
<text x="315.9" y="42.9">B</text>
<text x="322.6" y="45.1">UPDATE NOTES WITH TEST INFORMATION</text>
<text x="477.2" y="42.9">3/20/2012</text>
<text x="502.9" y="42.9">0360</text>
<text x="518.9" y="42.9">BLC 03/20/12</text>
<text x="19.1" y="48.5">5.</text>
<text x="19.1" y="52.7">6.</text>
<text x="29.1" y="48.5">OPTICAL DESIGN FILE SUPPLIED BY CUSTOMER</text>
<text x="29.1" y="52.7">ENTRANCE PUPIL DIAMETER: 20 mm (VIGNETTED ACROSS FOV)</text>
<text x="19.1" y="56.8">7.</text>
<text x="29.1" y="56.8">TEST WAVELENGTH: 632nm</text>
<text x="19.1" y="65.2">9.</text>
<text x="19.1" y="61">8.</text>
<text x="29.1" y="61">f/#: 5.6</text>
<text x="29.1" y="65.2">FOV:</text>
<text x="45.5" y="65.2">65</text>
<text x="19.1" y="69.4">10.</text>
<text x="29.1" y="69.4">EFL: 112.05 mm</text>
<text x="19.1" y="77.7">12.</text>
<text x="19.1" y="73.5">11.</text>
<text x="29.1" y="77.7">TARGET TRANSMITTED OPD: &lt; 0.18 l RMS</text>
<text x="29.1" y="73.5">TARGET TRANSMISSION: &gt; 95 % @ 632nm FOR TEST</text>
<text x="19.1" y="82.5">13.</text>
<text x="29.1" y="82.5">THIS ASSEMBLY DOES NOT CONTAIN A MECHANICAL APERTURE</text>
<text x="19.1" y="86.7">14.</text>
<text x="29.1" y="86.7">APPROXIMATE ASSEMBLY WEIGHT: 9.4 LB [4.3 kg]</text>
<text x="119.1" y="116.1">0.0015 [0.038]</text>
<text x="135.6" y="124.5">A</text>
<text x="118.4" y="137.1">0.30</text>
<text x="128.5" y="137.1">7.6</text>
<text x="164.5" y="137.1">0.30</text>
<text x="174.6" y="137.1">7.6</text>
<text x="363.7" y="133.5">6X M6X1.0 - 6H THRU</text>
<text x="220" y="141.6">6X M4 X 0.7-6H X 0.25[6.4]</text>
<text x="367.4" y="139.2">0.015 [0.38]</text>
<text x="393.6" y="139.2">A</text>
<text x="400.3" y="139.2">B</text>
<text x="220" y="145.8">0.19[4.8] MIN FULL THD</text>
<text x="114.7" y="152">2.35</text>
<text x="124.8" y="152">59.7</text>
<text x="160.8" y="152">0.150</text>
<text x="175.9" y="152">3.81</text>
<text x="234" y="151.6">0.010 [0.25]</text>
<text x="260.6" y="151.6">B</text>
<text x="266.6" y="151.6">A</text>
<text x="59.2" y="162.5">1.86</text>
<text x="69.3" y="162.5">47.2</text>
<text x="324.4" y="177.7">6.969</text>
<text x="339.4" y="177.7">177.00</text>
<text x="356.7" y="177.7">BC</text>
<text x="266.6" y="203.8">6.30</text>
<text x="276.7" y="203.8">160.0</text>
<text x="209.5" y="207.9">R4.409</text>
<text x="224.6" y="207.9">111.99</text>
<text x="93.3" y="210.4">65°</text>
<text x="209.6" y="213.6">IMAGE RADIUS</text>
<text x="22.3" y="245">6.614</text>
<text x="45.3" y="245">168.00</text>
<text x="35.1" y="252.6">0.002[0.05]</text>
<text x="60.2" y="252.6">A</text>
<text x="550" y="281.8" transform="rotate(90 550 281.8)">1</text>
<text x="60.3" y="284.4">4.78</text>
<text x="70.5" y="284.4">121.5</text>
<text x="61.5" y="290">E1 CLEAR</text>
<text x="61.7" y="295.1">APERTURE</text>
<text x="283" y="294.5">7.362</text>
<text x="295.5" y="294.5">187.00</text>
<text x="41.4" y="357">B</text>
<text x="173.1" y="370">1.00</text>
<text x="183.2" y="370">25.5</text>
<text x="47.2" y="373.8">0.06</text>
<text x="58.5" y="373.8">1.5</text>
<text x="67.5" y="373.8">X 45°</text>
<text x="111.2" y="384.5">2.5</text>
<text x="119" y="384.5">64</text>
<text x="126.7" y="384.5">TO CG</text>
<text x="40.9" y="393.3">0.06</text>
<text x="52.2" y="393.3">1.5</text>
<text x="61.2" y="393.3">X 15°</text>
<text x="111.3" y="390.1">APPROXIMATE</text>
<text x="139.3" y="400">5.102</text>
<text x="151.8" y="400">129.60</text>
<text x="150.5" y="416.5">6.960</text>
<text x="163" y="416.5">176.79</text>
</g>
<text font-size="3.5" x="442.7" y="400.9">PROJ.</text>
<g font-size="3.4">
<text x="32.9" y="243.2">+0.000</text>
<text x="59.3" y="243.2">0.00</text>
<text x="33.3" y="246.5">-0.002</text>
<text x="58.2" y="246.5">-0.05</text>
<text x="539.4" y="390.4">REV.</text>
<text x="455.6" y="400.9">TITLE:</text>
</g>
<g font-size="3.2">
<text x="42.2" y="16.6">8</text>
<text x="107.8" y="16.6">7</text>
<text x="175.9" y="16.6">6</text>
<text x="240" y="16.6">5</text>
<text x="373.2" y="16.6">3</text>
<text x="440.8" y="16.5">2</text>
<text x="507.2" y="16.5">1</text>
<text x="553.1" y="45.9">F</text>
<text x="4.7" y="50.7">F</text>
<text x="4.8" y="115.6">E</text>
<text x="552.9" y="115.3">E</text>
<text x="4.7" y="184.3">D</text>
<text x="552.3" y="184.5">D</text>
<text x="4.6" y="253.8">C</text>
<text x="4.9" y="322.1">B</text>
<text x="552.8" y="322.3">B</text>
<text x="4.9" y="391.7">A</text>
<text x="444.7" y="390.5">SIZE</text>
<text x="455.7" y="390.7">DWG. NO.</text>
<text x="552.2" y="392.8">A</text>
<text x="480.4" y="424.9">WEIGHT: lbs.</text>
<text x="40.5" y="429.9">8</text>
<text x="108.7" y="429.9">7</text>
<text x="176.6" y="429.9">6</text>
<text x="241.8" y="429.9">5</text>
<text x="310.6" y="429.9">4</text>
<text x="375.9" y="430">3</text>
<text x="442.8" y="430">2</text>
<text x="509.6" y="430">1</text>
</g>
<g font-size="2.8">
<text x="365" y="401.4">UOS TOLERANCES:</text>
<text x="399.1" y="401.1">UNLESS OTHERWISE SPECIFIED:</text>
<text x="369.7" y="407.1">.XX ____ ±.01</text>
<text x="370.4" y="404.2">.X</text>
<text x="375.2" y="404.2">____ ±.02</text>
<text x="397.8" y="403.9">ALL DIMENSIONS ARE IN INCHES</text>
<text x="398" y="406.7">BREAK SHARP EDGES: 0.005x45°</text>
<text x="367.3" y="412.7">ANGLES __ ±1°</text>
<text x="368.9" y="409.9">.XXX ____ ±.005</text>
<text x="397.4" y="412.4">DIMENSIONS APPLY AFTER FINISH</text>
<text x="402.2" y="409.6">MAX FILLET RADIUS: 0.008</text>
<text x="362.4" y="417.1">DO NOT SCALE DRAWING</text>
<text x="404.5" y="415.2">SURFACE FINISH 32</text>
<text x="489.4" y="417.9">245 David Parkway, Ontario, New York 14519</text>
<text x="494" y="420.7">TeL: 585-265-3360</text>
<text x="516.7" y="420.7">Fax: 585-265-3364</text>
</g>
<g font-size="2.7">
<text x="515.5" y="424.6">SHEET 1 OF 1</text>
<text x="535.1" y="424.6">SCALE: 1:1</text>
</g>
<g font-size="2.5">
<text x="356.7" y="389.8">FINISH:</text>
<text x="398.4" y="389.8">MATERIAL:</text>
<text x="456.8" y="413.7">BLC</text>
<text x="466.5" y="413.5">09/30/11</text>
<text x="285.5" y="416.9">THE INFORMATION CONTAINED IN THIS DRAWING IS THE</text>
<text x="285.5" y="419.4">SOLE PROPERTY OF photon gear, inc.</text>
<text x="327.2" y="419.4">ANY REPRODUCTION</text>
<text x="285.5" y="421.9">IN PART OR AS A WHOLE WITHOUT WRITTEN PERMISSION OF</text>
<text x="285.6" y="424.2">photon gear, inc.IS PROHIBITED.</text>
<text x="359.8" y="422">THIRD ANGLE</text>
<text x="360.3" y="424.5">PROJECTION</text>
<text x="398.4" y="420.6">INTERPRET DRAWING PER ASME Y14.5M-1994</text>
</g>
<text font-size="2.4" x="397.5" y="424.4">FILE: PG-15420-S_B</text>
<g font-size="2.2">
<text x="442.1" y="413.7">DRAWN</text>
<text x="456.8" y="410.2">NAME</text>
<text x="470.2" y="410">DATE</text>
<text x="442" y="417.2">CHECKED</text>
<text x="441.9" y="424.3">MFG APPR.</text>
<text x="441.9" y="420.7">ENG APPR.</text>
</g>
<g font-size="1.7">
<text x="280.1" y="14.2">DWG. NO.</text>
<text x="332.3" y="14.2">REV</text>
<text x="338.3" y="14.3">SHEET</text>
<text x="554.2" y="222.9" transform="rotate(90 554.2 222.9)">DWG. NO.</text>
<text x="554.4" y="275.3" transform="rotate(90 554.4 275.3)">REV</text>
<text x="554.4" y="280.9" transform="rotate(90 554.4 280.9)">SHEET</text>
</g>
</svg>
